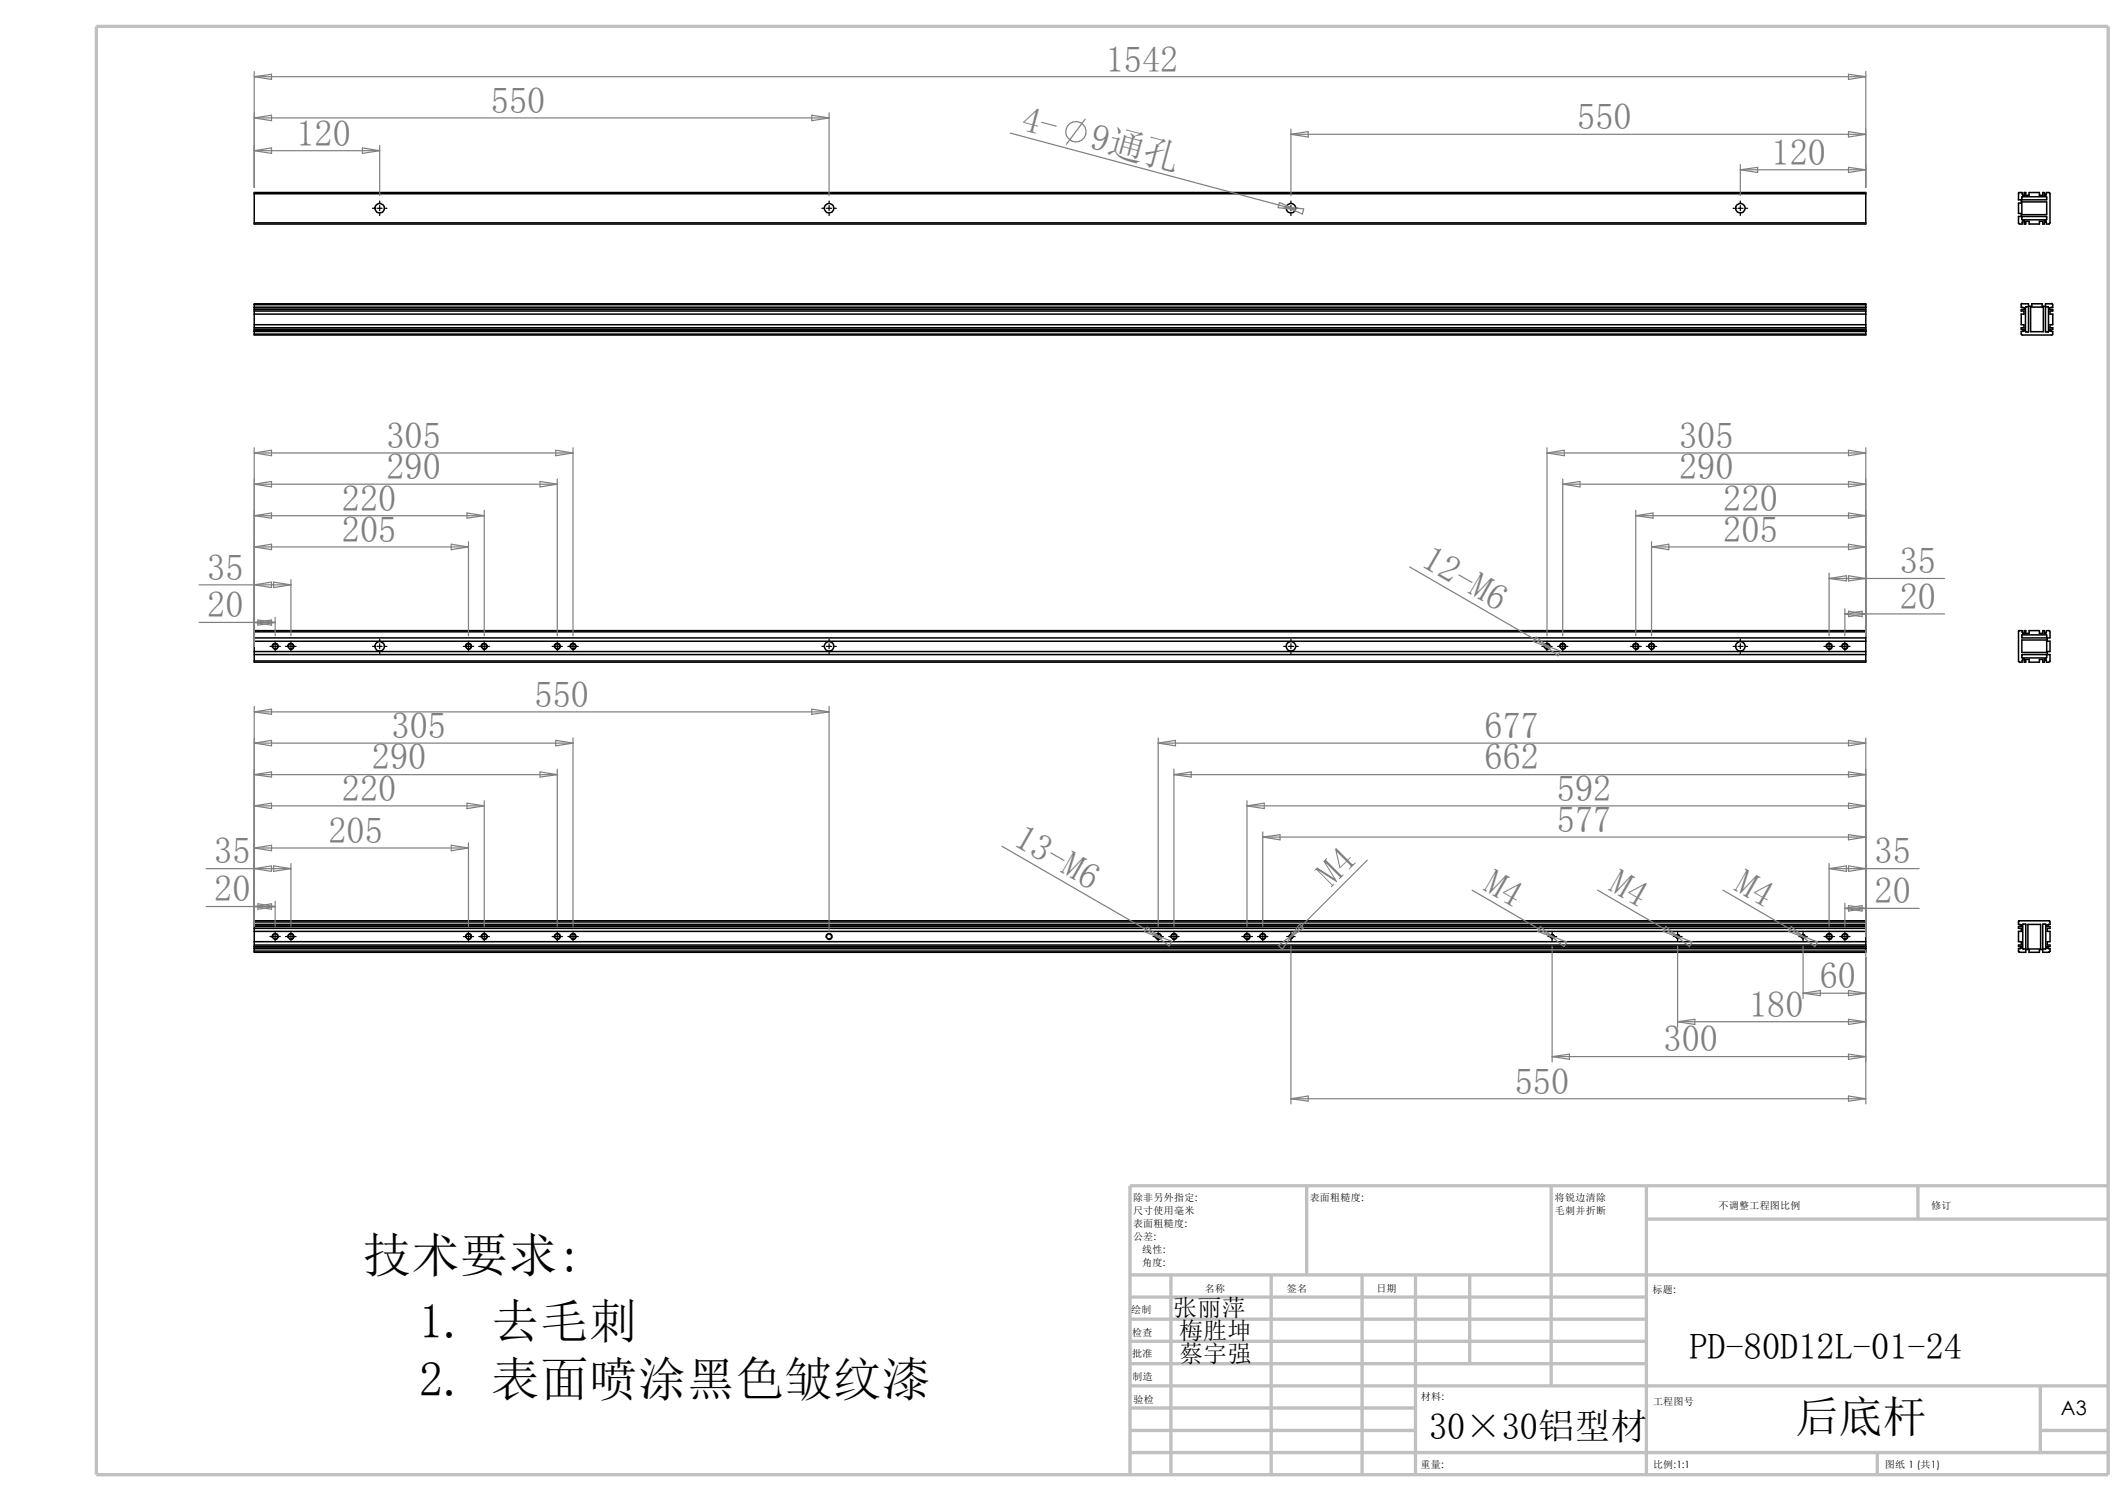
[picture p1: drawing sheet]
<svg xmlns="http://www.w3.org/2000/svg" width="297mm" height="210mm" viewBox="0 0 297 210" stroke-linecap="round" stroke-linejoin="round" font-family="sans-serif">
<g fill="none" stroke="#c0c0c0" stroke-width=".47">
<path d="M13.5 3.7h281v202.2h-281zM157.9 178h136.6M163.6 178v27.9M177.6 178v27.9M182.5 165.6v12.4M190.3 178v27.9M197.7 178v27.9M205.3 178v12.4M216.7 165.6v27.9M230 170.2h64.5M230 165.6v40.3M267.9 165.6v4.6"/>
<path d="M294.5 165.6h-136.6v40.3M157.9 187.3h72.1M157.9 190.4h72.1M157.9 199.7h39.8M157.9 193.5h136.6M157.9 184.2h72.1M157.9 196.6h39.8M157.9 181.1h72.1M285 199.7h9.5M285 193.5v9.3M157.9 202.8h136.6M262.3 202.8v3.1"/>
</g>
<g fill="none" stroke="#000" stroke-width=".21">
<path d="M35.5 27.1v-.2h225.1v.2M35.5 31.1v.2h225.1v-.2M35.5 27.1h225.1M35.5 31.1h225.1M35.5 27.1v4M260.6 27.1v4M282 26.9h.5l.1 .4h.2v-.4h.2v.4h.5v-.4h1.4v.4h.5v-.4h.2v.4h.2l.1-.4h.4l.1 .2-.1 4.1-.4 .1-.1-.5h-.2v.5h-.2v-.4h-.5v.4h-1.4v-.4h-.5v.4h-.2v-.5h-.2l-.1 .5-.5-.1v-1h.4v-.4h-.4v-1.4h.4v-.5h-.4zM282.4 27.5h3.5v.4h-3.5zM282.4 30.3l3.5-.1v.4l-3.4 .1zM282.4 28.2h3.5v1.8h-3.5zM35.5 42.5v-.1h225.1v.1M35.5 46.7v.1h225.1v-.1"/>
<path d="M35.5 42.9v.1M35.5 46.2v.1M35.5 42.5v.4M35.5 43v3.2M35.5 46.3v.4M35.5 46.3h225.2M35.5 46.2h225.1M35.5 46h225.1M35.5 45.8h225.1M35.5 45.3h225.1M35.5 43.9h225.1M35.5 43.4h225.1"/>
<path d="M35.5 43.2h225.1M35.5 43h225.1M35.5 42.9h225.2M35.5 42.5h225.1M35.5 46.7h225.1M260.6 42.5v.5M260.6 46.2v.5M260.6 43v3.2M282.5 42.4h-.1v.5h.2M282.5 42.4h.9v.4h.4v-.4h1.5v.4h.4v-.4h.9M282.6 42.9l.2 .1v.2h-.4v.2h.3v.5h-.3v1.4h.3v.5h-.3v.2h.4v.2l-.2 .1M283 42.9l.4-.1v3.6l-.4-.1z"/>
<path d="M283.7 42.9h1.8v3.4h-1.8zM285.7 42.8l.5 .1-.1 3.5h-.4zM286.6 42.4l.2 .1v.4l-.5 .1v.2h.5v.2h-.4v.5h.4v1.4h-.4v.5h.4v.2h-.5v.2l.5 .1-.1 .5h-4.3v-.5h.2M35.5 88.2v-.1h225.1v.1M35.5 92.3v.2h225.1v-.2M35.5 88.2v4.1M35.5 88.2h225.1M35.5 89.1h225.1M35.5 89.5h225.1M35.5 91h225.1M35.5 91.4h225.1M35.5 92.3h225.1"/>
<path d="M260.6 88.2v4.1M282 88.1h.5l.1 .4h.2v-.4h.2v.3h.5v-.3h1.4v.3h.5v-.3h.2v.4h.2l.1-.4h.4l.1 1h-.4v.4h.4v1.5h-.4v.4h.4l-.1 1-.4 .1-.1-.5h-.2v.5h-.2v-.4h-.5v.4h-1.4v-.4h-.5v.4h-.2v-.5h-.2l-.1 .5-.5-.1zM282.4 91.4h3.5v.4l-3.4 .1zM282.4 88.6h3.5v.5h-3.5zM282.4 89.4h3.5v1.7h-3.5zM35.5 128.7v-.1h225.1v.1M35.5 132.8v.2h225.1v-.2M35.5 129.1v.1M35.5 132.4h.1M35.5 128.7v.4M35.5 129.2v3.2M35.5 132.4v.4"/>
<path d="M35.5 128.7h225.1M35.5 129.1h225.1M35.5 129.6h225.1M35.5 129.4h225.1M35.5 130h225.1M35.5 131.5h225.1M35.5 132h225.1M35.5 132.2h225.1M35.5 132.5h225.1M35.5 132.8h225.1M35.5 129.2h225.1M35.5 132.4h225.1"/>
<path d="M260.6 129.1v.1M260.6 132.4h.1M260.6 128.7v.4M260.6 129.2v3.2M260.6 132.4v.4M282 128.6h4.3l.1 .5-.5 .1v.2h.5v.2h-.4v.4h.4v1.5h-.4v.5h.4v.2h-.5v.2l.5 .1-.1 .4-.1 .1h-.8v-.4h-.5v.4h-1.4v-.4h-.5v.4l-1-.1v-.4l.4-.1v-.2h-.4v-.2h.4v-.5h-.4v-1.5h.4v-.4h-.4v-.2h.4v-.2l-.4-.1zM282.6 129h.4v3.5h-.4zM283.3 129.1h1.8v3.4h-1.8zM285.4 129h.4v3.5h-.4z"/>
<circle cx="53" cy="29.1" r=".66"/>
<circle cx="115.8" cy="29.1" r=".66"/>
<circle cx="180.4" cy="29.1" r=".65"/>
<circle cx="243.1" cy="29.1" r=".65"/>
<circle cx="38.4" cy="90.3" r=".37"/>
<circle cx="40.6" cy="90.3" r=".37"/>
<circle cx="53" cy="90.2" r=".66"/>
<circle cx="65.4" cy="90.3" r=".37"/>
<circle cx="67.6" cy="90.3" r=".37"/>
<circle cx="77.8" cy="90.3" r=".37"/>
<circle cx="80" cy="90.3" r=".37"/>
<circle cx="115.8" cy="90.2" r=".66"/>
<circle cx="180.4" cy="90.3" r=".65"/>
<circle cx="216.1" cy="90.3" r=".37"/>
<circle cx="218.3" cy="90.3" r=".37"/>
<circle cx="228.5" cy="90.3" r=".36"/>
<circle cx="230.7" cy="90.3" r=".37"/>
<circle cx="243.1" cy="90.3" r=".65"/>
<circle cx="255.5" cy="90.3" r=".36"/>
<circle cx="257.7" cy="90.3" r=".37"/>
<circle cx="38.4" cy="130.8" r=".37"/>
<circle cx="40.6" cy="130.8" r=".37"/>
<circle cx="65.4" cy="130.8" r=".37"/>
<circle cx="67.6" cy="130.8" r=".37"/>
<circle cx="77.8" cy="130.8" r=".37"/>
<circle cx="80.1" cy="130.8" r=".37"/>
<circle cx="115.8" cy="130.8" r=".37"/>
<circle cx="161.8" cy="130.8" r=".37"/>
<circle cx="164" cy="130.8" r=".37"/>
<circle cx="174.2" cy="130.8" r=".37"/>
<circle cx="176.4" cy="130.8" r=".37"/>
<circle cx="180.3" cy="130.8" r=".24"/>
<circle cx="216.8" cy="130.8" r=".25"/>
<circle cx="234.3" cy="130.8" r=".24"/>
<circle cx="251.9" cy="130.8" r=".24"/>
<circle cx="255.5" cy="130.8" r=".37"/>
<circle cx="257.7" cy="130.8" r=".37"/>
</g>
<g fill="none" stroke="#000" stroke-width=".17">
<path d="M52 29.1h.3M52.7 29.1h.7M53 28.1v.3M53 28.7v.7M53 29.8v.3M53.8 29.1h.3M114.8 29.1h.3M115.4 29.1h.8M115.8 28.1v.3M115.8 28.7v.7M115.8 29.8v.3M116.5 29.1h.3"/>
<path d="M179.3 29.1h.3M180 29.1h.7M180.3 28.1v.3M180.3 28.7v.7M180.3 29.8v.3M181.1 29.1h.3M242.1 29.1h.3M242.8 29.1h.7M243.1 28.1v.3M243.1 28.7v.7M243.1 29.8v.3M243.8 29.1h.3"/>
<path d="M37.7 90.3h1.5M38 90.3a.45 .45 0 0 1 .4-.5 .45 .45 0 0 1 .5 .5 .45 .45 0 0 1-.6 .4M38.4 89.5v1.5M39.9 90.3h1.5M40.2 90.3a.44 .44 0 0 1 .4-.5 .44 .44 0 0 1 .5 .5 .44 .44 0 0 1-.6 .4M40.6 89.5v1.5M52 90.3h.3M52.7 90.3h.7M53 89.2v.3M53 89.9v.7M53 91v.3M53.8 90.3h.3"/>
<path d="M64.7 90.3h1.5M65 90.3a.45 .45 0 0 1 .5-.5 .45 .45 0 0 1 .4 .5 .45 .45 0 0 1-.6 .4M65.4 89.5v1.5M66.9 90.3h1.5M67.2 90.3a.44 .44 0 0 1 .4-.5 .44 .44 0 0 1 .5 .5 .44 .44 0 0 1-.6 .4M67.6 89.5v1.5M77.1 90.3h1.5M77.4 90.3a.45 .45 0 0 1 .5-.5 .45 .45 0 0 1 .4 .5 .45 .45 0 0 1-.6 .4M77.9 89.5v1.5M79.3 90.3h1.5M79.6 90.3a.45 .45 0 0 1 .5-.5 .45 .45 0 0 1 .4 .5 .45 .45 0 0 1-.6 .4M80.1 89.5v1.5"/>
<path d="M114.8 90.3h.3M115.4 90.3h.8M115.8 89.2v.3M115.8 89.9v.7M115.8 91v.3M116.5 90.3h.3M179.3 90.3h.3M180 90.3h.7M180.3 89.2v.3M180.3 89.9v.7M180.3 91v.3M181.1 90.3h.3"/>
<path d="M215.4 90.3h1.4M215.7 90.3a.45 .45 0 0 1 .4-.5 .45 .45 0 0 1 .5 .5 .45 .45 0 0 1-.6 .4M216.1 89.5v1.5M217.6 90.3h1.4M217.9 90.3a.45 .45 0 0 1 .4-.5 .45 .45 0 0 1 .5 .5 .45 .45 0 0 1-.6 .4M218.3 89.5v1.5M227.8 90.3h1.5M228.1 90.3a.44 .44 0 0 1 .4-.5 .44 .44 0 0 1 .5 .5 .44 .44 0 0 1-.6 .4M228.5 89.5v1.5M230 90.3h1.4M230.3 90.3a.45 .45 0 0 1 .4-.5 .45 .45 0 0 1 .5 .5 .45 .45 0 0 1-.6 .4M230.7 89.5v1.5"/>
<path d="M242.1 90.3h.3M242.8 90.3h.7M243.1 89.2v.3M243.1 89.9v.7M243.1 91v.3M243.8 90.3h.3M254.8 90.3h1.5M255.1 90.3a.44 .44 0 0 1 .4-.5 .44 .44 0 0 1 .5 .5 .44 .44 0 0 1-.6 .4M255.5 89.5v1.5M257 90.3h1.4M257.3 90.3a.45 .45 0 0 1 .4-.5 .45 .45 0 0 1 .5 .5 .45 .45 0 0 1-.6 .4M257.7 89.5v1.5"/>
<path d="M37.7 130.8h1.5M38 130.9a.45 .45 0 0 1 .4-.6 .45 .45 0 0 1 .5 .5 .45 .45 0 0 1-.6 .4M38.4 130v1.5M39.9 130.8h1.5M40.2 130.9a.44 .44 0 0 1 .4-.6 .44 .44 0 0 1 .5 .5 .44 .44 0 0 1-.6 .4M40.6 130v1.5M64.7 130.8h1.5M65 130.9a.45 .45 0 0 1 .4-.6 .45 .45 0 0 1 .5 .5 .45 .45 0 0 1-.6 .4M65.4 130v1.5M66.9 130.8h1.5M67.2 130.9a.44 .44 0 0 1 .4-.6 .44 .44 0 0 1 .5 .5 .44 .44 0 0 1-.6 .4M67.6 130v1.5"/>
<path d="M77.1 130.8h1.5M77.4 130.9a.45 .45 0 0 1 .4-.6 .45 .45 0 0 1 .5 .5 .45 .45 0 0 1-.6 .4M77.9 130v1.5M79.3 130.8h1.5M79.6 130.9a.45 .45 0 0 1 .4-.6 .45 .45 0 0 1 .5 .5 .45 .45 0 0 1-.6 .4M80.1 130v1.5M115.4 130.9a.44 .44 0 0 1 .4-.6 .44 .44 0 0 1 .5 .5 .44 .44 0 0 1-.6 .4M161.1 130.8h1.4M161.4 130.9a.45 .45 0 0 1 .4-.6 .45 .45 0 0 1 .5 .5 .45 .45 0 0 1-.6 .4M161.8 130v1.5M163.3 130.8h1.4M163.6 130.9a.45 .45 0 0 1 .4-.6 .45 .45 0 0 1 .5 .5 .45 .45 0 0 1-.6 .4"/>
<path d="M164 130v1.5M173.5 130.8h1.5M173.8 130.9a.45 .45 0 0 1 .3-.6 .45 .45 0 0 1 .5 .5 .45 .45 0 0 1-.5 .4M174.2 130v1.5M175.7 130.8h1.4M176 130.9a.45 .45 0 0 1 .4-.6 .45 .45 0 0 1 .5 .5 .45 .45 0 0 1-.6 .4M176.4 130v1.5M179.7 130.8h1.2M180 130.9a.31 .31 0 0 1 .3-.4 .31 .31 0 0 1 .3 .3 .31 .31 0 0 1-.3 .3M180.3 130.2v1.2M216.2 130.8h1.3M216.6 130.9a.3 .3 0 0 1 .2-.4 .3 .3 0 0 1 .4 .3 .3 .3 0 0 1-.4 .3"/>
<path d="M216.8 130.2v1.2M233.8 130.8h1.2M234.1 130.9a.3 .3 0 0 1 .3-.4 .3 .3 0 0 1 .3 .4 .3 .3 0 0 1-.4 .2M234.4 130.2v1.2M251.3 130.8h1.2M251.6 130.9a.31 .31 0 0 1 .3-.4 .31 .31 0 0 1 .3 .3 .31 .31 0 0 1-.4 .3M251.9 130.2v1.2M254.8 130.8h1.5M255.1 130.9a.45 .45 0 0 1 .4-.6 .45 .45 0 0 1 .5 .5 .45 .45 0 0 1-.6 .4M255.5 130v1.5M257 130.8h1.4M257.3 130.9a.45 .45 0 0 1 .4-.6 .45 .45 0 0 1 .5 .5 .45 .45 0 0 1-.6 .4"/>
<path d="M257.7 130v1.5"/>
</g>
<g fill="none" stroke="#808080" stroke-width=".17">
<path d="M35.5 10.7l2.4-.3v.7zM35.5 16.5l2.4-.4v.7zM35.5 10v16.2M35.5 10.7h225.1M35.5 16.5h80.3M113.4 16.1l2.4 .4-2.4 .3zM115.8 15.7v11.6M141.1 18.6l38.6 10.3M151.6 16.6l-2.6 3.6M180.3 18.8l2.5-.4v.7zM180.3 18.8h80.3M180.3 18v9.3"/>
<path d="M258.2 10.4l2.4 .3-2.4 .4zM258.2 18.4l2.4 .4-2.4 .3zM260.6 10v16.2M35.5 21l2.4-.3v.7zM35.5 21h17.5M50.6 20.7l2.4 .3-2.4 .4zM53 20.3v7M178.7 28.3l2.3 1-2.4-.3zM179.7 28.9l1.3 .4M179.7 28.9l2.4 .3-.2 .7zM243.1 23v4.3M243.1 23.7h17.5"/>
<path d="M243.1 23.7l2.4-.3v.7zM258.2 23.4l2.4 .3-2.4 .4zM35.5 63.2l2.4-.3v.7zM35.5 67.6l2.4-.4v.8zM35.5 72l2.4-.4v.7zM35.5 76.4l2.4-.4v.8zM35.5 62.5v27.8M35.5 63.2h44.6M35.5 67.6h42.4M35.5 72h32.1M35.5 76.4h29.9M63 76l2.4 .4-2.4 .4z"/>
<path d="M65.2 71.6l2.4 .4-2.4 .3zM65.4 75.6v13.2M67.6 71.2v17.6M75.4 67.2l2.5 .4-2.5 .4zM77.6 62.9l2.5 .3-2.5 .4zM77.9 66.9v21.9M80.1 62.5v26.3M196.9 79.2l18.8 10.8M216.1 63.2l2.4-.3v.7zM216.1 63.2h44.5M216.1 62.5v26.3M218.3 67.6l2.4-.4v.8z"/>
<path d="M218.3 67.6h42.3M218.3 66.9v21.9M228.5 72l2.4-.4v.7zM228.5 72h32.1M228.5 71.2v17.6M230.7 76.4h29.9M230.7 75.6v13.2M230.7 76.4l2.4-.4v.8zM258.2 62.9l2.4 .3-2.4 .4zM258.2 67.2l2.4 .4-2.4 .4zM258.2 71.6l2.4 .4-2.4 .3zM258.2 76l2.4 .4-2.4 .4z"/>
<path d="M260.6 62.5v26.3M27.8 81.7h12.8M27.8 86.9h10.6M35.5 81.7l2.4-.4v.7zM35.5 86.9l2.4-.3v.7zM35.5 99.4l2.4-.4v.7zM35.5 98.6v30.7M35.5 99.4h80.3M36 86.6l2.4 .3-2.4 .4zM38.2 81.3l2.4 .4-2.4 .3zM38.4 86.2v2.6M40.6 80.9v7.9"/>
<path d="M113.4 99l2.4 .4-2.4 .3zM115.8 98.6v31.4M214.6 88.9l1.9 1.6-2.3-.9zM215.7 90l.8 .5M215.7 90l2.3 .9-.4 .7zM255.5 80.8l2.4-.4v.7zM255.5 80v8.8M255.5 80.8h16.2M257.7 85v3.8M257.7 85.7h14M257.7 85.7l2.4-.4v.8zM258.2 80.4l2.4 .4-2.4 .3z"/>
<path d="M258.2 85.3l2.4 .4-2.4 .4zM35.5 103.8l2.4-.4v.7zM35.5 108.2l2.4-.4v.7zM35.5 112.5l2.4-.4v.8zM35.5 118.4l2.4-.4v.8zM35.5 108.2h42.4M35.5 112.5h32.1M35.5 118.4h29.9M35.5 103.8h44.6M63 118l2.4 .4-2.4 .4zM65.2 112.1l2.4 .4-2.4 .4zM65.4 117.7v11.6"/>
<path d="M67.6 111.8v17.5M75.4 107.8l2.5 .4-2.5 .3zM77.6 103.4l2.5 .4-2.5 .3zM77.9 107.4v21.9M80.1 103v26.3M140 118.2l21.4 12.4M161.8 103.8l2.4-.4v.7zM161.8 103.8h98.8M161.8 103v26.3M164 108.2h96.6M164 107.4v21.9M164 108.2l2.4-.4v.7z"/>
<path d="M174.2 112.5h86.4M174.2 111.8v17.5M174.2 112.5l2.4-.4v.8zM176.4 116.2v13.1M176.4 116.9h84.2M176.4 116.9l2.4-.4v.8zM258.2 103.4l2.4 .4-2.4 .3zM258.2 107.8l2.4 .4-2.4 .3zM258.2 112.1l2.4 .4-2.4 .4zM258.2 116.5l2.4 .4-2.4 .4zM260.6 103v27.8M28.8 126.6h9.6"/>
<path d="M28.8 121.3h11.8M35.5 121.3l2.4-.4v.8zM35.5 126.6l2.4-.4v.8zM36 126.2l2.4 .4-2.4 .4zM38.2 120.9l2.4 .4-2.4 .4zM38.4 125.9v3.4M40.6 120.6v8.7M160.3 129.5l1.9 1.5-2.3-.9zM161.4 130.6l2.3 .8-.4 .7zM161.4 130.6l.8 .4M178.6 132l2-1.4-1.5 1.9zM180.3 132.1v22"/>
<path d="M181.6 129l.5 .5-2 1.5zM191 120.1l-10.9 10.9M205.7 124.3l11.4 6.6M215.2 129.4l1.9 1.5-2.3-.9zM216.6 130.6l2.3 .9-.4 .7zM216.8 132.1v16.2M223.2 124.3l11.4 6.6M232.7 129.4l1.9 1.5-2.2-.9zM234.1 130.6l2.3 .9-.4 .7zM234.4 132.1v11.3M240.7 124.3l10.9 6.3M250.2 129.4l1.9 1.5-2.2-.9z"/>
<path d="M251.6 130.6l.5 .3M251.6 130.6l2.3 .9-.4 .7zM251.9 138.7l2.4-.4v.7zM251.9 138.7h8.7M251.9 132.1v7.3M255.5 120.6v8.7M255.5 121.3l2.4-.4v.8zM255.5 121.3h12.6M257.7 126.1v3.2M257.7 126.8l2.4-.4v.8zM257.7 126.8h10.4M258.2 120.9l2.4 .4-2.4 .4z"/>
<path d="M258.2 126.4l2.4 .4-2.4 .4zM258.2 138.3l2.4 .4-2.4 .3zM260.6 132.7v21.4M180.3 153.4l2.5-.4v.8zM180.3 153.4h80.3M216.8 147.5h43.8M216.8 147.5l2.4-.3v.7zM234.4 142.7l2.4-.4v.7zM234.4 142.7h26.2M258.2 142.3l2.4 .4-2.4 .3zM258.2 147.2l2.4 .3-2.4 .4zM258.2 153l2.4 .4-2.4 .4z"/>
<circle cx="150.3" cy="18.4" r="1.42"/>
</g>
<g font-size="6.7">
<text x="50.7" y="177.6">技术要求:</text>
<text x="58.5" y="186.9">1. 去毛刺</text>
<text x="58.5" y="194.9">2. 表面喷涂黑色皱纹漆</text>
</g>
<text font-size="6.1" x="250.8" y="199.9">后底杆</text>
<g font-size="5.1" fill="#808080">
<text x="154.5" y="10">1542</text>
<text x="68.6" y="15.7">550</text>
<text x="41.4" y="20.3">120</text>
<text x="142.5" y="18.1" transform="rotate(15 142.5 18.1)">4-</text>
<text x="152.1" y="20.7" transform="rotate(15 152.1 20.7)">9通孔</text>
<text x="220.3" y="18">550</text>
<text x="247.5" y="23">120</text>
<text x="54" y="62.5">305</text>
<text x="234.6" y="62.5">305</text>
<text x="47.8" y="71.3">220</text>
<text x="54" y="66.9">290</text>
<text x="234.6" y="66.9">290</text>
<text x="240.7" y="71.3">220</text>
<text x="47.8" y="75.6">205</text>
<text x="240.7" y="75.6">205</text>
<text x="29" y="80.9">35</text>
<text x="198.4" y="79.1" transform="rotate(30 198.4 79.1)">12-M6</text>
<text x="265.4" y="80.1">35</text>
<text x="29" y="86.2">20</text>
<text x="265.4" y="85">20</text>
<text x="74.7" y="98.7">550</text>
<text x="51.9" y="107.4">290</text>
<text x="54.7" y="103">305</text>
<text x="207.4" y="107.4">662</text>
<text x="207.4" y="103">677</text>
<text x="47.8" y="111.8">220</text>
<text x="217.5" y="111.8">592</text>
<text x="45.9" y="117.7">205</text>
<text x="141.4" y="118" transform="rotate(30 141.4 118)">13-M6</text>
<text x="217.5" y="116.2">577</text>
<text x="29.9" y="125.9">20</text>
<text x="29.9" y="120.6">35</text>
<text x="186" y="124" transform="rotate(-45 186 124)">M4</text>
<text x="207" y="124.2" transform="rotate(30 207 124.2)">M4</text>
<text x="224.6" y="124.2" transform="rotate(30 224.6 124.2)">M4</text>
<text x="242.1" y="124.2" transform="rotate(30 242.1 124.2)">M4</text>
<text x="261.9" y="120.6">35</text>
<text x="261.9" y="126.1">20</text>
<text x="254.2" y="138">60</text>
<text x="244.3" y="141.9">180</text>
<text x="232.4" y="146.8">300</text>
<text x="211.6" y="152.7">550</text>
</g>
<g font-size="5.1">
<text x="236" y="189.7">PD-80D12L-01-24</text>
<text x="199.6" y="201">30×30铝型材</text>
</g>
<g font-size="3.3">
<text x="163.9" y="183.8">张丽萍</text>
<text x="164.7" y="186.9">梅胜坤</text>
<text x="164.7" y="190.2">蔡宇强</text>
</g>
<text font-size="2.8" x="287.9" y="197.6">A3</text>
<g font-size="1.4">
<text x="158.3" y="167.7">除非另外指定:</text>
<text x="183" y="167.7">表面粗糙度:</text>
<text x="217.2" y="167.6">将锐边清除</text>
<text x="158.3" y="169.5">尺寸使用毫米</text>
<text x="158.3" y="171.4">表面粗糙度:</text>
<text x="158.3" y="173.2">公差:</text>
<text x="217.2" y="169.5">毛刺并折断</text>
<text x="240.1" y="168.7">不调整工程图比例</text>
<text x="269.8" y="168.9">修订</text>
<text x="159.6" y="176.8">角度:</text>
<text x="159.6" y="175">线性:</text>
<text x="158" y="183.4">绘制</text>
<text x="168.3" y="180.4">名称</text>
<text x="179.8" y="180.4">签名</text>
<text x="192.3" y="180.4">日期</text>
<text x="230.8" y="180.6">标题:</text>
<text x="158.2" y="186.5">检查</text>
<text x="158.2" y="189.5">批准</text>
<text x="158.2" y="192.7">制造</text>
<text x="158.4" y="195.9">验检</text>
<text x="198.5" y="195.4">材料:</text>
<text x="230.9" y="196.2">工程图号</text>
<text x="198.5" y="204.9">重量:</text>
<text x="230.9" y="204.9">比例:1:1</text>
<text x="263.3" y="204.9">图纸 1 (共1)</text>
</g>
</svg>
